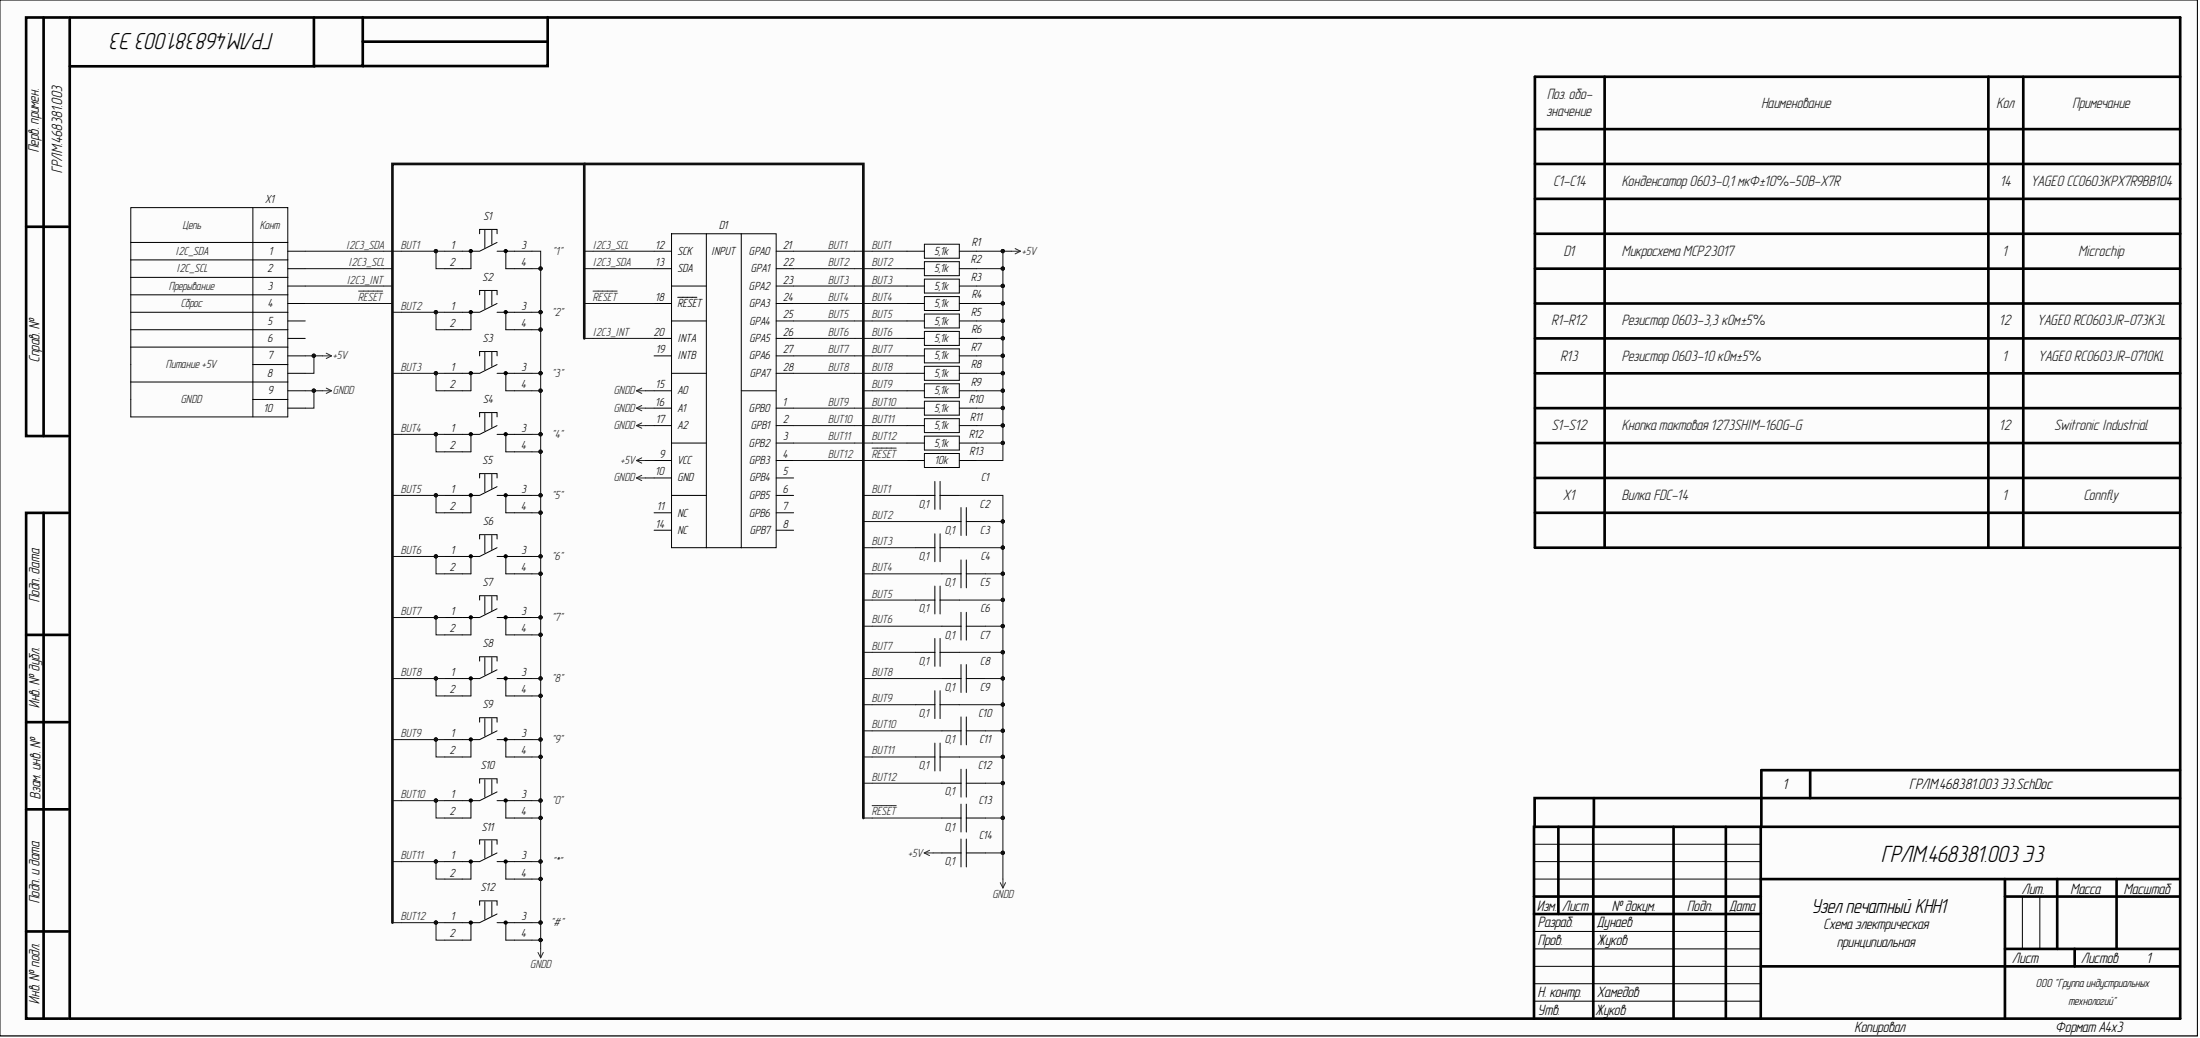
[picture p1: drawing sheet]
<svg xmlns="http://www.w3.org/2000/svg" width="630mm" height="297mm" viewBox="0 0 630 297" stroke-linecap="round" stroke-linejoin="round" font-family="sans-serif">
<path d="M0 0h629v296.4h-629z" fill="#fcfcfc" stroke="#000" stroke-width=".29"/>
<g fill="none" stroke="#000" stroke-width=".76">
<path d="M12.5 5v119.8M19.5 5h-12v119.8h12M20 5h604v286.5h-604zM89.9 5v14h-69.9M103.8 4.9v14h-13.9M103.8 11.9h53M156.8 4.9v14h-53M439.3 37h184.7M459.3 22v134.7M569.1 22v134.7M579.1 22v134.7M624 22h-184.7v134.7h184.7"/>
<path d="M439.3 46.9h184.7M439.3 56.9h184.7M7.5 64.9h12M439.3 66.9h184.7M439.3 76.9h184.7M439.3 86.9h184.7M439.3 96.8h184.7M439.3 106.8h184.7M439.3 116.8h184.7M439.3 126.8h184.7M439.3 136.8h184.7M12.5 146.8v144.7"/>
<path d="M19.5 146.8h-12v144.7h12M439.3 146.7h184.7M7.5 181.7h12M7.5 206.7h12M7.5 231.6h12M446.1 236.6v25M456 236.6v54.9M456.2 228.4v8M479 236.6v54.9M494 236.6v54.9M504 236.6v54.9M518.1 220.4v8"/>
<path d="M623.8 236.6h-184.7v54.9M624 228.4h-184.7v8M624 220.4h-119.8v16M439.1 256.6h64.9M504 251.6h119.8M573.9 251.6v39.9M573.9 256.6h49.9M588.8 251.6v19.9M605.8 251.6v19.9M7.5 266.5h12M439.1 261.6h64.9M504 276.5h119.8"/>
<path d="M573.9 271.5h49.9M593.8 271.5v5"/>
</g>
<g fill="none" stroke="#000" stroke-width=".29">
<path d="M37.4 59.4h45v10h-45zM72.4 59.4v59.9M37.4 74.4h45M37.4 79.4h45M37.4 69.4v49.9h45v-49.9M82.4 71.9h5M82.4 76.9h5M127.3 71.9h7.5v5h-7.5M137.3 66.9v-1.2h5v1.2M138.8 65.9v5M140.8 65.9v4M142.3 69.4l-5 2.5h-2.5"/>
<path d="M142.3 71.9h2.5M152.3 71.9h-7.5v5h7.5M187.2 71.9h5M187.2 76.9h5M192.2 66.9h10v89.8h-10zM202.2 66.9h10v89.8h-10M212.2 66.9h10v89.8h-10M222.2 71.9h5M222.2 76.9h5M259.6 71.9h5M259.6 76.9h5M264.6 69.9h10v4h-10z"/>
<path d="M264.6 74.9h10v4h-10zM264.6 79.9h10v4h-10zM274.6 71.9h5M274.6 76.9h5M37.4 89.4h45M37.4 94.4h45M37.4 84.4h45M37.4 99.3h45M82.4 81.9h5M82.4 86.9h5M82.4 91.8h5M82.4 96.8h5"/>
<path d="M127.3 89.4h7.5v5h-7.5M137.3 84.4v-1.3h5v1.3M138.8 83.4v4.9M140.8 83.4v4M142.3 86.9l-5 2.5h-2.5M142.3 89.4h2.5M152.3 89.4h-7.5v5h7.5M187.2 86.9h5M187.2 96.8h5M192.2 81.9h10M192.2 91.8h10M194 85.1h5.5"/>
<path d="M222.2 81.9h5M222.2 86.9h5M222.2 91.8h5M222.2 96.8h5M259.6 81.9h5M259.6 86.9h5M259.6 91.8h5M259.6 96.8h5M264.6 84.9h10v4h-10zM264.6 89.9h10v4h-10zM264.6 94.8h10v4h-10zM264.6 99.8h10v4h-10z"/>
<path d="M274.6 81.9h5M274.6 86.9h5M274.6 91.8h5M274.6 96.8h5M37.4 109.3h45M72.4 104.3h10M72.4 114.3h10M82.4 106.8h5M82.4 111.8h5M82.4 101.8h5M82.4 116.8h5M127.3 106.8h7.5v5h-7.5"/>
<path d="M137.3 101.8v-1.2h5v1.2M137.3 119.3v-1.2h5v1.2M138.8 100.8v5M138.8 118.3v5M140.8 100.8v4M140.8 118.3v4M142.3 104.3l-5 2.5h-2.5M142.3 106.8h2.5M152.3 106.8h-7.5v5h7.5M187.2 111.8h5M187.2 101.8h5M187.2 116.8h5"/>
<path d="M192.2 106.8h10M212.2 111.8h10M222.2 106.8h5M222.2 101.8h5M222.2 116.8h5M259.6 106.8h5M259.6 111.8h5M259.6 101.8h5M259.6 116.8h5M264.6 104.8h10v4h-10zM264.6 109.8h10v4h-10zM264.6 114.8h10v4h-10z"/>
<path d="M264.6 119.8h10v4h-10zM274.6 106.8h5M274.6 111.8h5M274.6 101.8h5M274.6 116.8h5M127.3 124.3h7.5v5h-7.5M137.3 136.8v-1.3h5v1.3M138.8 135.8v5M140.8 135.8v4M142.3 121.8l-5 2.5h-2.5M142.3 139.3l-5 2.5h-2.5M142.3 124.3h2.5"/>
<path d="M152.3 124.3h-7.5v5h7.5M187.2 131.8h5M187.2 136.8h5M187.2 121.8h5M192.2 126.8h10M222.2 131.8h5M222.2 136.8h5M222.2 121.8h5M222.2 126.8h5M259.6 131.8h5M259.6 121.8h5M259.6 126.8h5"/>
<path d="M264.6 124.8h10v4h-10zM264.6 129.8h10v4h-10zM267.6 137.8v8M269.1 137.8v8M274.6 131.8h5M274.6 121.8h5M274.6 126.8h5M127.3 141.8h7.5v4.9h-7.5M127.3 159.2h7.5v5h-7.5M137.3 154.2v-1.2h5v1.2M138.8 153.2v5M140.8 153.2v4"/>
<path d="M142.3 156.7l-5 2.5h-2.5M142.3 141.8h2.5M142.3 159.2h2.5M152.3 141.8h-7.5v4.9h7.5M152.3 159.2h-7.5v5h7.5M187.2 146.7h5M187.2 151.7h5M192.2 141.8h10M222.2 141.8h5M222.2 146.7h5M222.2 151.7h5M262.1 141.8h5.5"/>
<path d="M262.1 156.7h5.5M267.6 152.8v7.9M269.1 141.8h5.5M269.1 152.8v7.9M269.1 156.7h5.5M269.6 149.3h5.5M275.1 145.2v8M276.6 145.2v8M276.6 149.3h5.5M127.3 176.7h7.5v5h-7.5M137.3 171.7v-1.2h5v1.2M138.8 170.7v5"/>
<path d="M140.8 170.7v4M142.3 174.2l-5 2.5h-2.5M142.3 176.7h2.5M152.3 176.7h-7.5v5h7.5M262.1 171.7h5.5M267.6 167.7v8M269.1 167.7v8M269.1 171.7h5.5M269.6 164.2h5.5M269.6 179.2h5.5M275.1 160.2v8M275.1 175.2v8"/>
<path d="M276.6 164.2h5.5M276.6 160.2v8M276.6 175.2v8M276.6 179.2h5.5M127.3 194.2h7.5v5h-7.5M137.3 189.2v-1.3h5v1.3M138.8 188.2v5M140.8 188.2v4M142.3 191.7l-5 2.5h-2.5M142.3 194.2h2.5M152.3 194.2h-7.5v5h7.5M262.1 186.7h5.5"/>
<path d="M267.6 182.7v8M267.6 197.7v7.9M269.1 182.7v8M269.1 197.7v7.9M269.1 186.7h5.5M269.6 194.2h5.5M275.1 190.2v8M276.6 194.2h5.5M276.6 190.2v8M127.3 211.7h7.5v4.9h-7.5M137.3 206.7v-1.3h5v1.3M138.8 205.6v5"/>
<path d="M140.8 205.6v4M142.3 209.1l-5 2.6h-2.5M142.3 211.7h2.5M152.3 211.7h-7.5v4.9h7.5M262.1 216.6h5.5M262.1 201.7h5.5M267.6 212.6v8M269.1 216.6h5.5M269.1 212.6v8M269.1 201.7h5.5M269.6 209.1h5.5M275.1 205.2v7.9"/>
<path d="M276.6 205.2v7.9M276.6 209.1h5.5M127.3 229.1h7.5v5h-7.5M137.3 224.1v-1.2h5v1.2M138.8 223.1v5M140.8 223.1v4M142.3 226.6l-5 2.5h-2.5M142.3 229.1h2.5M152.3 229.1h-7.5v5h7.5M269.6 234.1h5.5M269.6 224.1h5.5M275.1 220.1v8"/>
<path d="M275.1 230.1v8M276.6 234.1h5.5M276.6 220.1v8M276.6 230.1v8M276.6 224.1h5.5M127.3 246.6h7.5v5h-7.5M137.3 241.6v-1.3h5v1.3M137.3 259.1v-1.3h5v1.3M138.8 240.6v5M138.8 258.1v4.9M140.8 240.6v4M140.8 258.1v4"/>
<path d="M142.3 244.1l-5 2.5h-2.5M142.3 246.6h2.5M152.3 246.6h-7.5v5h7.5M269.6 244.1h5.5M275.1 240.1v8M276.6 240.1v8M276.6 244.1h5.5M439.1 241.6h64.9M439.1 246.6h64.9M439.1 251.6h64.9M578.9 256.6v14.9M583.9 256.6v14.9"/>
<path d="M127.3 264h7.5v5h-7.5M142.3 261.6l-5 2.4h-2.5M142.3 264h2.5M152.3 264h-7.5v5h7.5M439.1 266.5h64.9M439.1 271.5h64.9M439.1 276.5h64.9M7.5 291.5h5M439.1 281.5h64.9M439.1 286.5h64.9"/>
</g>
<g fill="#000" stroke="#000" stroke-width=".29">
<circle cx="134.8" cy="71.8" r=".46"/>
<circle cx="144.7" cy="71.8" r=".46"/>
<circle cx="134.8" cy="89.3" r=".46"/>
<circle cx="144.7" cy="89.3" r=".46"/>
<circle cx="134.8" cy="106.8" r=".46"/>
<circle cx="144.7" cy="106.8" r=".46"/>
<circle cx="134.8" cy="124.3" r=".46"/>
<circle cx="144.7" cy="124.3" r=".46"/>
<circle cx="134.8" cy="141.7" r=".46"/>
<circle cx="134.8" cy="159.2" r=".46"/>
<circle cx="144.7" cy="141.7" r=".46"/>
<circle cx="144.7" cy="159.2" r=".46"/>
<circle cx="134.8" cy="176.7" r=".46"/>
<circle cx="144.7" cy="176.7" r=".46"/>
<circle cx="134.8" cy="194.1" r=".46"/>
<circle cx="144.7" cy="194.1" r=".46"/>
<circle cx="134.8" cy="211.6" r=".46"/>
<circle cx="144.7" cy="211.6" r=".46"/>
<circle cx="134.8" cy="229.1" r=".46"/>
<circle cx="144.7" cy="229.1" r=".46"/>
<circle cx="134.8" cy="246.5" r=".46"/>
<circle cx="144.7" cy="246.5" r=".46"/>
<circle cx="134.8" cy="264" r=".46"/>
<circle cx="144.7" cy="264" r=".46"/>
</g>
<g fill="none" stroke="#0e0e0e" stroke-width=".29">
<path d="M87.4 71.9h39.9M87.4 76.9h24.9M124.8 71.9v5h2.5M152.3 71.9h2.5v5h-2.5M154.8 76.9v12.5h-2.5M167.2 71.9h20M167.2 76.9h20M227.2 71.9h32.4M227.2 76.9h32.4M279.6 71.9h9.9M287.1 71.9v5h-7.5M287.1 76.9v49.9h-7.5"/>
<path d="M87.4 81.9h24.9M87.4 86.9h24.9M112.3 89.4h15M124.8 89.4v5h2.5M154.8 89.4v5h-2.5M154.8 94.4v12.4h-2.5M167.2 86.9h20M167.2 96.8h20M227.2 81.9h32.4M227.2 86.9h32.4M227.2 91.8h32.4M227.2 96.8h32.4"/>
<path d="M279.6 81.9h7.5M279.6 86.9h7.5M279.6 91.8h7.5M279.6 96.8h7.5M87.4 111.8h5M87.4 101.8h5M89.9 101.8v5h-2.5M89.9 111.8v5h-2.5M112.3 106.8h15M124.8 106.8v5h2.5M154.8 106.8v5h-2.5M154.8 111.8v12.5h-2.5"/>
<path d="M184.7 116.8h2.5M184.7 111.8h2.5M227.2 106.8h32.4M227.2 101.8h32.4M227.2 116.8h32.4M247.1 111.8h12.5M279.6 106.8h7.5M279.6 101.8h7.5M279.6 116.8h7.5M279.6 111.8h7.5M112.3 124.3h15M124.8 124.3v5h2.5"/>
<path d="M154.8 124.3v5h-2.5M154.8 129.3v12.5M184.7 121.8h2.5M184.7 131.8h2.5M184.7 136.8h2.5M227.2 121.8h32.4M227.2 126.8h32.4M227.2 131.8h32.4M279.6 121.8h7.5M287.1 126.8v5h-7.5M112.3 159.2h15M112.3 141.8h15"/>
<path d="M124.8 141.8v4.9h2.5M124.8 159.2v5h2.5M152.3 141.8h2.5v4.9h-2.5M154.8 159.2v5h-2.5M154.8 146.7v12.5h-2.5M247.1 141.8h15M247.1 149.3h22.5M247.1 156.7h15M274.6 141.8h12.5v7.5h-5M287.1 149.3v7.4h-12.5M287.1 156.7v7.5h-5M112.3 176.7h15"/>
<path d="M124.8 176.7v5h2.5M154.8 176.7v5h-2.5M154.8 164.2v12.5h-2.5M247.1 164.2h22.5M247.1 171.7h15M247.1 179.2h22.5M287.1 164.2v7.5h-12.5M287.1 171.7v7.5h-5M287.1 179.2v7.5h-12.5M112.3 194.2h15M124.8 194.2v5h2.5M154.8 194.2v5h-2.5"/>
<path d="M154.8 181.7v12.5h-2.5M154.8 199.2v12.5M247.1 194.2h22.5M247.1 186.7h15M287.1 186.7v7.5h-5M287.1 194.2v7.5h-12.5M112.3 211.7h15M124.8 211.7v4.9h2.5M152.3 211.7h2.5v4.9h-2.5M154.8 216.6v12.5h-2.5M247.1 201.7h15M247.1 209.1h22.5"/>
<path d="M247.1 216.6h15M287.1 201.7v7.4h-5M287.1 209.1v7.5h-12.5M287.1 216.6v7.5h-5M112.3 229.1h15M124.8 229.1v5h2.5M154.8 229.1v5h-2.5M154.8 234.1v12.5M247.1 224.1h22.5M247.1 234.1h22.5M282.1 234.1h5M287.1 224.1v27.5"/>
<path d="M112.3 246.6h15M124.8 246.6v5h2.5M152.3 246.6h2.5v5h-2.5M154.8 251.6v12.4h-2.5M267.1 244.1h2.5M282.1 244.1h5M112.3 264h15M124.8 264v5h2.5M154.8 264v5h-2.5M154.8 269v2.5"/>
</g>
<g fill="none" stroke="#262626" stroke-width=".29">
<path d="M289.5 71.9h2.6M290.6 71.1l1.5 .8M292.1 71.9l-1.5 .8M102.6 83.3h6.9M169.7 83.3h6.9M92.4 101.8h2.5M92.4 111.8h2.5M93.4 101.1l1.5 .7M93.4 111.1l1.5 .7M94.9 101.8l-1.5 .8M94.9 111.8l-1.5 .8M182.2 111.8h2.5"/>
<path d="M182.2 111.8l1.5 .8M182.2 116.8l1.5 .8M182.2 116.8h2.5M183.7 111.1l-1.5 .7M183.7 116l-1.5 .8M182.2 131.8l1.5 .7M182.2 131.8h2.5M182.2 136.8l1.5 .7M182.2 136.8h2.5M182.2 121.8l1.5 .8M182.2 121.8h2.5M183.7 131l-1.5 .8"/>
<path d="M183.7 136l-1.5 .8M183.7 121l-1.5 .8M249.6 128.2h6.9M249.6 230.5h6.9M264.5 244.1l1.6 .7M264.5 244.1h2.6M266.1 243.3l-1.6 .8M286.3 252.6l.8 1.5M287.1 251.6v2.5M287.8 252.6l-.7 1.5M154 272.6l.8 1.5M154.8 271.5v2.6"/>
<path d="M155.5 272.6l-.7 1.5"/>
</g>
<g fill="#0e0e0e" stroke="#0e0e0e" stroke-width=".29">
<circle cx="124.8" cy="71.9" r=".47"/>
<circle cx="154.7" cy="94.3" r=".47"/>
<circle cx="154.7" cy="89.3" r=".47"/>
<circle cx="124.8" cy="89.3" r=".47"/>
<circle cx="154.7" cy="76.8" r=".47"/>
<circle cx="154.7" cy="111.8" r=".47"/>
<circle cx="154.7" cy="106.8" r=".47"/>
<circle cx="124.8" cy="106.8" r=".47"/>
<circle cx="154.7" cy="129.3" r=".47"/>
<circle cx="154.7" cy="124.3" r=".47"/>
<circle cx="124.8" cy="124.3" r=".47"/>
<circle cx="124.8" cy="141.7" r=".47"/>
<circle cx="154.7" cy="164.2" r=".47"/>
<circle cx="154.7" cy="159.2" r=".47"/>
<circle cx="124.8" cy="159.2" r=".47"/>
<circle cx="154.7" cy="146.7" r=".47"/>
<circle cx="154.7" cy="181.6" r=".47"/>
<circle cx="154.7" cy="176.7" r=".47"/>
<circle cx="124.8" cy="176.7" r=".47"/>
<circle cx="154.7" cy="199.1" r=".47"/>
<circle cx="154.7" cy="194.1" r=".47"/>
<circle cx="124.8" cy="194.1" r=".47"/>
<circle cx="154.7" cy="141.7" r=".47"/>
<circle cx="154.7" cy="211.6" r=".47"/>
<circle cx="124.8" cy="211.6" r=".47"/>
<circle cx="154.7" cy="234.1" r=".47"/>
<circle cx="154.7" cy="229.1" r=".47"/>
<circle cx="124.8" cy="229.1" r=".47"/>
<circle cx="154.7" cy="216.6" r=".47"/>
<circle cx="124.8" cy="246.5" r=".47"/>
<circle cx="154.7" cy="269" r=".47"/>
<circle cx="154.7" cy="264" r=".47"/>
<circle cx="124.8" cy="264" r=".47"/>
<circle cx="154.7" cy="251.5" r=".47"/>
<circle cx="154.7" cy="246.5" r=".47"/>
<circle cx="89.8" cy="101.8" r=".47"/>
<circle cx="89.8" cy="111.8" r=".47"/>
<circle cx="287" cy="76.8" r=".47"/>
<circle cx="287" cy="71.9" r=".47"/>
<circle cx="287" cy="121.8" r=".47"/>
<circle cx="287" cy="116.8" r=".47"/>
<circle cx="287" cy="111.8" r=".47"/>
<circle cx="287" cy="106.8" r=".47"/>
<circle cx="287" cy="101.8" r=".47"/>
<circle cx="287" cy="96.8" r=".47"/>
<circle cx="287" cy="91.8" r=".47"/>
<circle cx="287" cy="86.8" r=".47"/>
<circle cx="287" cy="81.8" r=".47"/>
<circle cx="287" cy="171.7" r=".47"/>
<circle cx="287" cy="164.2" r=".47"/>
<circle cx="287" cy="179.2" r=".47"/>
<circle cx="287" cy="186.6" r=".47"/>
<circle cx="287" cy="194.1" r=".47"/>
<circle cx="287" cy="201.6" r=".47"/>
<circle cx="287" cy="209.1" r=".47"/>
<circle cx="287" cy="216.6" r=".47"/>
<circle cx="287" cy="224.1" r=".47"/>
<circle cx="287" cy="126.7" r=".47"/>
<circle cx="287" cy="149.2" r=".47"/>
<circle cx="287" cy="156.7" r=".47"/>
<circle cx="287" cy="244" r=".47"/>
<circle cx="287" cy="234.1" r=".47"/>
</g>
<path d="M167.2 46.9h79.9v187.2M167.2 96.8v-49.9h-54.9v217.1" fill="none" stroke="#0e0e0e" stroke-width=".76"/>
<g font-size="6.8" fill="#010101">
<text x="78.3" y="9.5" transform="rotate(-180 78.3 9.5)">ГРЛМ.468381.003 Э3</text>
<text x="538.5" y="246.6">ГРЛМ.468381.003 Э3</text>
</g>
<text font-size="5.8" fill="#010101" x="518.7" y="261.3">Узелпечатный КНН1</text>
<g font-size="4.3" fill="#1c1c1c">
<text x="442.9" y="28.3">Поз. обо-</text>
<text x="442.8" y="33.3">значение</text>
<text x="504.3" y="30.8">Наименование</text>
<text x="571.6" y="30.8">Кол</text>
<text x="593.3" y="30.8">Примечание</text>
<text x="444.8" y="53.3">C1-C14</text>
<text x="464.3" y="53.3">Конденсатор0603-0,1 мкФ±10%-50В-X7R</text>
<text x="572.7" y="53.3">14</text>
<text x="581.5" y="53.3">YAGEO CC0603KPX7R9BB104</text>
<text x="447.7" y="73.2">D1</text>
<text x="464.3" y="73.2">Микросхема MCP23017</text>
<text x="573.3" y="73.2">1</text>
<text x="595" y="73.2">Microchip</text>
<text x="444.2" y="93.1">R1-R12</text>
<text x="464.3" y="93.1">Резистор0603-3,3 кОм±5%</text>
<text x="572.4" y="93.1">12</text>
<text x="583.3" y="93.1">YAGEO RC0603JR-073K3L</text>
<text x="446.8" y="103.2">R13</text>
<text x="464.3" y="103.2">Резистор0603-10кОм±5%</text>
<text x="573.3" y="103.2">1</text>
<text x="583.6" y="103.2">YAGEO RC0603JR-0710KL</text>
<text x="444.3" y="123.1">S1-S12</text>
<text x="464.3" y="123.1">Кнопка тактовая 1273SHIM-160G-G</text>
<text x="572.4" y="123.1">12</text>
<text x="588.1" y="123.1">Switronic Industrial</text>
<text x="447.6" y="143.1">X1</text>
<text x="464.3" y="143.1">Вилка FDC-14</text>
<text x="573.3" y="143.1">1</text>
<text x="596.5" y="143.1">Connfly</text>
</g>
<g font-size="4.3" fill="#010101">
<text x="11.1" y="43.6" transform="rotate(-90 11.1 43.6)">Перв. примен.</text>
<text x="17.8" y="49.6" transform="rotate(-90 17.8 49.6)">ГРЛМ.468381.003</text>
<text x="11.3" y="103.6" transform="rotate(-90 11.3 103.6)">Справ. №</text>
<text x="11.3" y="172.3" transform="rotate(-90 11.3 172.3)">Подп. дата</text>
<text x="11.3" y="202.7" transform="rotate(-90 11.3 202.7)">Инв. №дубл.</text>
<text x="510.5" y="225.8">1</text>
<text x="546.5" y="225.8">ГРЛМ.468381.003 Э3.SchDoc</text>
<text x="11.6" y="228.6" transform="rotate(-90 11.6 228.6)">Взам. инв. №</text>
<text x="578.8" y="255.8">Лит.</text>
<text x="592.7" y="255.8">Масса</text>
<text x="608" y="255.8">Масштаб</text>
<text x="11.3" y="258.5" transform="rotate(-90 11.3 258.5)">Подп. и дата</text>
<text x="439.9" y="260.6">Изм.</text>
<text x="447.2" y="260.6">Лист</text>
<text x="461.4" y="260.6">№докум.</text>
<text x="483.1" y="260.8">Подп.</text>
<text x="495.1" y="260.6">Дата</text>
<text x="440.3" y="265.4">Разраб.</text>
<text x="457.3" y="265.4">Дунаев</text>
<text x="522" y="265.9">Схема электрическая</text>
<text x="440.3" y="270.4">Пров.</text>
<text x="457.3" y="270.4">Жуков</text>
<text x="525.9" y="270.9">принципиальная</text>
<text x="576.1" y="275.5">Лист</text>
<text x="595.8" y="275.5">Листов</text>
<text x="614.6" y="275.5">1</text>
<text x="11.3" y="287.4" transform="rotate(-90 11.3 287.4)">Инв. №подл.</text>
<text x="440.3" y="285.3">Н. контр.</text>
<text x="457.3" y="285.3">Хамедов</text>
<text x="440.3" y="290.3">Утв.</text>
<text x="456.8" y="290.3">Жуков</text>
<text x="530.9" y="295.3">Копировал</text>
<text x="588.5" y="295.3">Формат А4х3</text>
</g>
<g font-size="3.4">
<text x="76" y="58">X1</text>
<text x="138.5" y="63">S1</text>
<text x="205.9" y="65.4">D1</text>
<text x="129.3" y="71.2">1</text>
<text x="149.3" y="71.2">3</text>
<text x="187.7" y="71.2">12</text>
<text x="224.2" y="71.2">21</text>
<text x="278.3" y="70.4">R1</text>
<text x="76.6" y="77.9">2</text>
<text x="77.1" y="72.9">1</text>
<text x="128.8" y="76.2">2</text>
<text x="149.3" y="76.2">4</text>
<text x="187.8" y="76.2">13</text>
<text x="194" y="72.9">SCK</text>
<text x="194" y="77.9">SDA</text>
<text x="203.7" y="72.9">INPUT</text>
<text x="214.5" y="72.9">GPA0</text>
<text x="215" y="77.9">GPA1</text>
<text x="224.2" y="76.2">22</text>
<text x="267.5" y="72.9">5,1k</text>
<text x="267.5" y="77.9">5,1k</text>
<text x="278" y="75.4">R2</text>
<text x="76.7" y="82.9">3</text>
<text x="138.2" y="80.4">S2</text>
<text x="214.5" y="82.9">GPA2</text>
<text x="224.2" y="81.1">23</text>
<text x="267.5" y="82.9">5,1k</text>
<text x="278.1" y="80.4">R3</text>
<text x="76.8" y="87.9">4</text>
<text x="129.3" y="88.6">1</text>
<text x="149.3" y="88.6">3</text>
<text x="187.7" y="86.1">18</text>
<text x="194" y="87.9">RESET</text>
<text x="214.6" y="87.9">GPA3</text>
<text x="224.2" y="86.1">24</text>
<text x="267.5" y="87.9">5,1k</text>
<text x="278.2" y="85.4">R4</text>
<text x="76.7" y="92.9">5</text>
<text x="128.8" y="93.6">2</text>
<text x="149.3" y="93.6">4</text>
<text x="214.6" y="92.9">GPA4</text>
<text x="224.2" y="91.1">25</text>
<text x="267.5" y="92.9">5,1k</text>
<text x="278.1" y="90.4">R5</text>
<text x="278.1" y="95.3">R6</text>
<text x="76.7" y="97.9">6</text>
<text x="138.3" y="97.9">S3</text>
<text x="187.2" y="96.1">20</text>
<text x="187.9" y="101.1">19</text>
<text x="194" y="97.9">INTA</text>
<text x="214.6" y="97.9">GPA5</text>
<text x="224.2" y="96.1">26</text>
<text x="224.2" y="101.1">27</text>
<text x="267.5" y="97.9">5,1k</text>
<text x="278.1" y="100.3">R7</text>
<text x="76.6" y="107.9">8</text>
<text x="76.8" y="102.9">7</text>
<text x="129.3" y="106.1">1</text>
<text x="149.3" y="106.1">3</text>
<text x="194" y="102.9">INTB</text>
<text x="214.6" y="102.9">GPA6</text>
<text x="214.7" y="107.9">GPA7</text>
<text x="224.2" y="106.1">28</text>
<text x="267.5" y="102.9">5,1k</text>
<text x="267.5" y="107.9">5,1k</text>
<text x="278.1" y="105.4">R8</text>
<text x="76.8" y="112.8">9</text>
<text x="128.8" y="111.1">2</text>
<text x="149.3" y="111.1">4</text>
<text x="187.8" y="111.1">15</text>
<text x="194" y="112.8">A0</text>
<text x="267.5" y="112.8">5,1k</text>
<text x="278.1" y="110.4">R9</text>
<text x="75.6" y="117.8">10</text>
<text x="138.4" y="115.4">S4</text>
<text x="187.8" y="116">16</text>
<text x="194" y="117.8">A1</text>
<text x="214.5" y="117.8">GPB0</text>
<text x="224.2" y="116">1</text>
<text x="267.5" y="117.8">5,1k</text>
<text x="277.5" y="115.4">R10</text>
<text x="129.3" y="123.6">1</text>
<text x="149.3" y="123.6">3</text>
<text x="187.9" y="121">17</text>
<text x="194" y="122.8">A2</text>
<text x="215" y="122.8">GPB1</text>
<text x="224.2" y="121">2</text>
<text x="267.5" y="122.8">5,1k</text>
<text x="277.5" y="125.3">R12</text>
<text x="277.8" y="120.4">R11</text>
<text x="128.8" y="128.6">2</text>
<text x="149.3" y="128.6">4</text>
<text x="188.9" y="131">9</text>
<text x="214.5" y="127.8">GPB2</text>
<text x="224.2" y="126">3</text>
<text x="224.2" y="131">4</text>
<text x="267.5" y="127.8">5,1k</text>
<text x="277.6" y="130.3">R13</text>
<text x="138.2" y="132.8">S5</text>
<text x="187.7" y="136">10</text>
<text x="194" y="132.8">VCC</text>
<text x="194" y="137.8">GND</text>
<text x="214.6" y="132.8">GPB3</text>
<text x="214.6" y="137.8">GPB4</text>
<text x="224.2" y="136">5</text>
<text x="267.7" y="132.8">10k</text>
<text x="280.9" y="137.8">C1</text>
<text x="129.3" y="141">1</text>
<text x="149.3" y="141">3</text>
<text x="214.6" y="142.8">GPB5</text>
<text x="224.2" y="141">6</text>
<text x="128.8" y="146.1">2</text>
<text x="149.3" y="146.1">4</text>
<text x="188.2" y="146.1">11</text>
<text x="194" y="147.8">NC</text>
<text x="214.6" y="147.8">GPB6</text>
<text x="224.2" y="146.1">7</text>
<text x="263.1" y="145.3">0,1</text>
<text x="280.6" y="145.3">C2</text>
<text x="138.4" y="150.3">S6</text>
<text x="187.8" y="151">14</text>
<text x="194" y="152.8">NC</text>
<text x="214.7" y="152.8">GPB7</text>
<text x="224.2" y="151">8</text>
<text x="270.5" y="152.8">0,1</text>
<text x="280.7" y="152.8">C3</text>
<text x="129.3" y="158.5">1</text>
<text x="149.3" y="158.5">3</text>
<text x="263.1" y="160.3">0,1</text>
<text x="280.8" y="160.3">C4</text>
<text x="128.8" y="163.5">2</text>
<text x="138.3" y="167.8">S7</text>
<text x="149.3" y="163.5">4</text>
<text x="270.5" y="167.8">0,1</text>
<text x="280.7" y="167.8">C5</text>
<text x="129.3" y="176">1</text>
<text x="149.3" y="176">3</text>
<text x="263.1" y="175.2">0,1</text>
<text x="280.8" y="175.2">C6</text>
<text x="128.8" y="181">2</text>
<text x="138.3" y="185.2">S8</text>
<text x="149.3" y="181">4</text>
<text x="270.5" y="182.7">0,1</text>
<text x="280.7" y="182.7">C7</text>
<text x="263.1" y="190.3">0,1</text>
<text x="280.7" y="190.3">C8</text>
<text x="129.3" y="193.5">1</text>
<text x="149.3" y="193.5">3</text>
<text x="270.5" y="197.7">0,1</text>
<text x="280.7" y="197.7">C9</text>
<text x="128.8" y="198.5">2</text>
<text x="138.3" y="202.7">S9</text>
<text x="149.3" y="198.5">4</text>
<text x="263.1" y="205.2">0,1</text>
<text x="280.2" y="205.2">C10</text>
<text x="128.8" y="215.9">2</text>
<text x="129.3" y="210.9">1</text>
<text x="149.3" y="210.9">3</text>
<text x="149.3" y="215.9">4</text>
<text x="270.5" y="212.7">0,1</text>
<text x="280.4" y="212.7">C11</text>
<text x="137.7" y="220.2">S10</text>
<text x="263.1" y="220.2">0,1</text>
<text x="280.1" y="220.2">C12</text>
<text x="270.5" y="227.6">0,1</text>
<text x="128.8" y="233.4">2</text>
<text x="129.3" y="228.4">1</text>
<text x="149.3" y="228.4">3</text>
<text x="149.3" y="233.4">4</text>
<text x="280.2" y="230.1">C13</text>
<text x="138" y="237.7">S11</text>
<text x="270.5" y="237.7">0,1</text>
<text x="129.3" y="245.9">1</text>
<text x="149.3" y="245.9">3</text>
<text x="280.3" y="240.1">C14</text>
<text x="128.8" y="250.9">2</text>
<text x="149.3" y="250.9">4</text>
<text x="270.5" y="247.6">0,1</text>
<text x="137.7" y="255.1">S12</text>
<text x="129.3" y="263.3">1</text>
<text x="149.3" y="263.3">3</text>
<text x="128.8" y="268.3">2</text>
<text x="149.3" y="268.3">4</text>
</g>
<g font-size="3.4" fill="#1c1c1c">
<text x="52.3" y="65.4">Цепь</text>
<text x="74.5" y="65.4">Конт</text>
<text x="50.3" y="72.9">I2C_SDA</text>
<text x="50.6" y="77.9">I2C_SCL</text>
<text x="158.3" y="72.9">&quot;1&quot;</text>
<text x="48.4" y="82.9">Прерывание</text>
<text x="51.8" y="87.9">Сброс</text>
<text x="158" y="90.4">&quot;2&quot;</text>
<text x="47.6" y="105.4">Питание +5V</text>
<text x="158" y="107.9">&quot;3&quot;</text>
<text x="51.8" y="115.4">GNDD</text>
<text x="158.1" y="125.3">&quot;4&quot;</text>
<text x="158" y="142.8">&quot;5&quot;</text>
<text x="158" y="160.3">&quot;6&quot;</text>
<text x="158.1" y="177.7">&quot;7&quot;</text>
<text x="158" y="195.2">&quot;8&quot;</text>
<text x="158.1" y="212.7">&quot;9&quot;</text>
<text x="158" y="230.1">&quot;0&quot;</text>
<text x="158.3" y="247.6">&quot;*&quot;</text>
<text x="157.8" y="265.1">&quot;#&quot;</text>
</g>
<g font-size="3.4" fill="#262626">
<text x="99.2" y="71.2">I2C3_SDA</text>
<text x="114.8" y="71.2">BUT1</text>
<text x="169.8" y="71.2">I2C3_SCL</text>
<text x="237.1" y="71.2">BUT1</text>
<text x="249.6" y="71.2">BUT1</text>
<text x="99.8" y="76.2">I2C3_SCL</text>
<text x="169.8" y="76.2">I2C3_SDA</text>
<text x="237.1" y="76.2">BUT2</text>
<text x="249.6" y="76.2">BUT2</text>
<text x="292.6" y="72.9">+5V</text>
<text x="99.3" y="81.1">I2C3_INT</text>
<text x="237.1" y="81.1">BUT3</text>
<text x="249.6" y="81.1">BUT3</text>
<text x="102.6" y="86.1">RESET</text>
<text x="114.8" y="88.6">BUT2</text>
<text x="169.8" y="86.1">RESET</text>
<text x="237.1" y="86.1">BUT4</text>
<text x="249.6" y="86.1">BUT4</text>
<text x="237.1" y="91.1">BUT5</text>
<text x="249.6" y="91.1">BUT5</text>
<text x="169.8" y="96.1">I2C3_INT</text>
<text x="237.1" y="96.1">BUT6</text>
<text x="237.1" y="101.1">BUT7</text>
<text x="249.6" y="96.1">BUT6</text>
<text x="249.6" y="101.1">BUT7</text>
<text x="95.4" y="102.9">+5V</text>
<text x="114.8" y="106.1">BUT3</text>
<text x="237.1" y="106.1">BUT8</text>
<text x="249.6" y="106.1">BUT8</text>
<text x="95.4" y="112.8">GNDD</text>
<text x="175.8" y="112.8">GNDD</text>
<text x="249.6" y="111.1">BUT9</text>
<text x="175.8" y="117.8">GNDD</text>
<text x="237.1" y="116">BUT9</text>
<text x="249.6" y="116">BUT10</text>
<text x="114.8" y="123.6">BUT4</text>
<text x="175.8" y="122.8">GNDD</text>
<text x="237.1" y="121">BUT10</text>
<text x="249.6" y="121">BUT11</text>
<text x="237.1" y="126">BUT11</text>
<text x="237.1" y="131">BUT12</text>
<text x="249.6" y="126">BUT12</text>
<text x="249.6" y="131">RESET</text>
<text x="175.8" y="137.8">GNDD</text>
<text x="177.7" y="132.8">+5V</text>
<text x="114.8" y="141">BUT5</text>
<text x="249.6" y="141">BUT1</text>
<text x="249.6" y="148.5">BUT2</text>
<text x="114.8" y="158.5">BUT6</text>
<text x="249.6" y="156">BUT3</text>
<text x="249.6" y="163.5">BUT4</text>
<text x="249.6" y="171">BUT5</text>
<text x="114.8" y="176">BUT7</text>
<text x="249.6" y="178.4">BUT6</text>
<text x="249.6" y="185.9">BUT7</text>
<text x="114.8" y="193.5">BUT8</text>
<text x="249.6" y="193.5">BUT8</text>
<text x="249.6" y="200.9">BUT9</text>
<text x="249.6" y="208.4">BUT10</text>
<text x="114.8" y="210.9">BUT9</text>
<text x="249.6" y="215.9">BUT11</text>
<text x="249.6" y="223.4">BUT12</text>
<text x="114.8" y="228.4">BUT10</text>
<text x="249.6" y="233.4">RESET</text>
<text x="114.8" y="245.9">BUT11</text>
<text x="260" y="245.1">+5V</text>
<text x="284.1" y="256.9">GNDD</text>
<text x="114.8" y="263.3">BUT12</text>
<text x="151.8" y="276.9">GNDD</text>
</g>
<g font-size="3.4" fill="#010101">
<text x="582.8" y="282.5">ООО &quot;Группа индустриальных</text>
<text x="592.1" y="287.5">технологий&quot;</text>
</g>
</svg>
